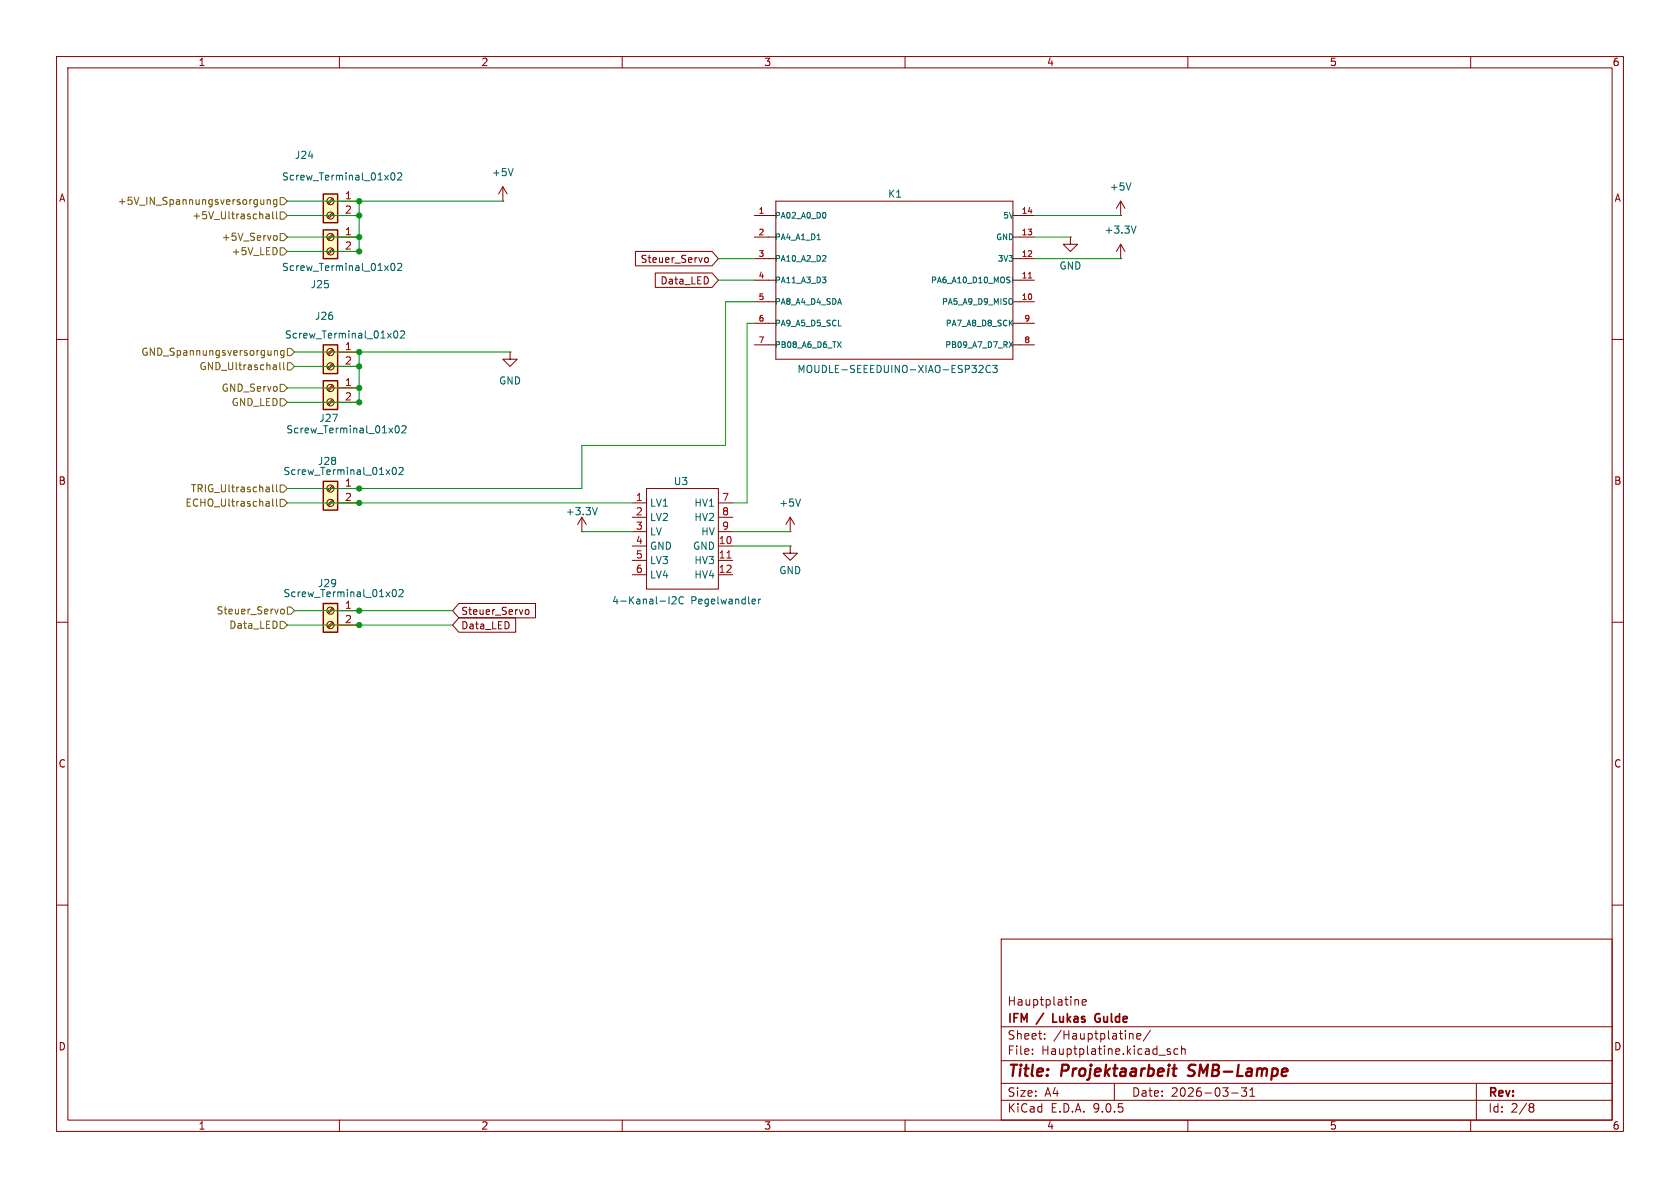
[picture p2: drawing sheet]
<svg xmlns="http://www.w3.org/2000/svg" width="297mm" height="210mm" viewBox="0 0 297 210" stroke-linecap="round" stroke-linejoin="round" font-family="sans-serif">
<g fill="none" stroke="#840000" stroke-width=".18">
<path d="M10 10h277v190h-277zM12 12h273v186h-273zM60 10v2M110 10v2M160 10v2M210 10v2M260 10v2M10 60h2M285 60h2M10 110h2M285 110h2M10 160h2"/>
<path d="M177 166h108v32h-108zM190.2 176.7h.3l.2 .2v.8M191.3 177.2l.7-.1v-.3l-.5-.1-.2 .2 .1 .7h.6M285 160h2M60 198v2M110 198v2M160 198v2M177 194.5h108M177 191.5h108M177 187.5h108M177 181.5h108M182.5 186.3v.1"/>
<path d="M182.5 185.5v.1M184.7 183.6v.1M184.7 182.8v.1M197 191.5v3M199.7 182.8h.5l.1 .9M201 183.2l.7-.1-.1-.3-.4-.1-.2 .2v.7h.6M203.4 182.1l-1.3 2M206.9 185.5l-.4-.1-.2 .2 .1 .2 .5 .2v.3h-.6M208.2 185.5l-.4-.1-.3 .3v.4l.2 .2h.5M208.9 185.5l.2-.1 .4 .1v.9M208.9 184.9v1.5M210 198v2"/>
<path d="M217.7 193.2h1.2M220.4 192.3l-.5 .6 .4 .1v.7l-.2 .1h-.4l-.2-.1M221 193.8h.8M221 192.7l.4-.4v1.5M260 198v2M261 191.5v6.5M270.6 195.1l.4 .1 .2 .2-.3 .3M270.6 195.7h.3M270.9 195.7l.2 .2 .1 .4-.2 .2-.4 .1"/>
</g>
<path d="M207.3 188.9h.7M207.6 188.2l-.2 1.7 .1 .2 .4 .1M210 190.1l.3 .1M210.3 188.4l-.1 .2v.4" fill="none" stroke="#840000" stroke-width=".4"/>
<path d="M186.1 179.2v1.5h.7M194.3 179.2a.75 .75 0 0 0-.8 .7 .75 .75 0 0 0 .7 .8l.2-.1M194.2 180h.3" fill="none" stroke="#840000" stroke-width=".3"/>
<path d="M57.1 85.1h2.6v5.1h-2.6z" fill="#ffffc2"/>
<path d="M57.1 85.1h2.6v5.1h-2.6z" fill="none" stroke="#840000" stroke-width=".25"/>
<g fill="none" stroke="#840000" stroke-width=".18">
<path d="M58.8 85.9l-.9 .8M58.8 88.4l-.9 .8M59 86l-.9 .9M59 88.6l-.9 .8M59.7 86.4h3.8M59.7 88.9h3.8"/>
<circle cx="58.4" cy="88.9" r=".63"/>
<circle cx="58.4" cy="86.4" r=".63"/>
</g>
<path d="M69.5 82.7l.1-.1a.68 .68 0 0 1 .5 .7 .68 .68 0 0 1-.5 .6 .84 .84 0 0 1-.1-1.2zM70.5 82.7l.5-.1 .3 .4-.8 .9h.8" fill="none" stroke="#006464" stroke-width=".18"/>
<path d="M57.1 67.3h2.6v5.1h-2.6z" fill="#ffffc2"/>
<path d="M57.1 67.3h2.6v5.1h-2.6z" fill="none" stroke="#840000" stroke-width=".25"/>
<g fill="none" stroke="#840000" stroke-width=".18">
<path d="M58.8 68.1l-.9 .8M58.8 70.6l-.9 .9M59 68.2l-.9 .9M59 70.8l-.9 .8M59.7 68.6h3.8M59.7 71.1h3.8M102.9 94h.1M102.9 91.4l-.8 1.3M102.9 91.4l.7 1.3M102.9 91.4v2.6"/>
<circle cx="58.4" cy="68.6" r=".63"/>
<circle cx="58.4" cy="71.1" r=".63"/>
</g>
<path d="M70 75.3h.1a.68 .68 0 0 1 .5 .6 .68 .68 0 0 1-.5 .6 .84 .84 0 0 1-.1-1.2zM71.1 75.4l.4-.1 .3 .3-.8 .9h.8M105.6 89.7l-.4 1.3" fill="none" stroke="#006464" stroke-width=".18"/>
<path d="M57.1 106.7h2.6v5.1h-2.6z" fill="#ffffc2"/>
<path d="M57.1 106.7h2.6v5.1h-2.6z" fill="none" stroke="#840000" stroke-width=".25"/>
<g fill="none" stroke="#840000" stroke-width=".18">
<path d="M58.8 107.4l-.9 .9M58.8 110l-.9 .8M59 107.6l-.9 .9M59 110.2l-.9 .8M59.7 108h3.8M59.7 110.5h3.8"/>
<circle cx="58.4" cy="110.5" r=".63"/>
<circle cx="58.4" cy="107.9" r=".63"/>
</g>
<path d="M69.5 104.3l.1-.1a.68 .68 0 0 1 .5 .6 .68 .68 0 0 1-.5 .7 .84 .84 0 0 1-.1-1.2zM70.5 104.3l.5-.1 .3 .4-.8 .9h.8" fill="none" stroke="#006464" stroke-width=".18"/>
<path d="M57.1 40.6h2.6v5.1h-2.6z" fill="#ffffc2"/>
<path d="M57.1 40.6h2.6v5.1h-2.6z" fill="none" stroke="#840000" stroke-width=".25"/>
<g fill="none" stroke="#840000" stroke-width=".18">
<path d="M58.8 41.4l-.9 .8M58.8 43.9l-.9 .9M59 41.6l-.9 .8M59 44.1l-.9 .9M59.7 41.9h3.8M59.7 44.5h3.8"/>
<circle cx="58.4" cy="44.4" r=".63"/>
<circle cx="58.4" cy="41.9" r=".63"/>
</g>
<path d="M69.3 46.6h.1a.68 .68 0 0 1 .4 .6 .68 .68 0 0 1-.4 .6 .84 .84 0 0 1-.1-1.2zM70.3 46.7l.5-.1 .2 .3-.8 .9h.8" fill="none" stroke="#006464" stroke-width=".18"/>
<path d="M57.1 34.3h2.6v5.1h-2.6z" fill="#ffffc2"/>
<path d="M57.1 34.3h2.6v5.1h-2.6z" fill="none" stroke="#840000" stroke-width=".25"/>
<g fill="none" stroke="#840000" stroke-width=".18">
<path d="M58.8 35.1l-.9 .8M58.8 37.6l-.9 .8M59 35.2l-.9 .9M59 37.8l-.9 .8M59.7 35.6h3.8M59.7 38.1h3.8"/>
<circle cx="58.4" cy="35.6" r=".63"/>
<circle cx="58.4" cy="38.1" r=".63"/>
</g>
<path d="M69.3 30.6h.1a.68 .68 0 0 1 .4 .6 .68 .68 0 0 1-.4 .6 .84 .84 0 0 1-.1-1.2zM70.3 30.7l.5-.1 .2 .3-.8 .9h.8" fill="none" stroke="#006464" stroke-width=".18"/>
<path d="M57.1 61h2.6v5h-2.6z" fill="#ffffc2"/>
<path d="M57.1 61h2.6v5h-2.6z" fill="none" stroke="#840000" stroke-width=".25"/>
<g fill="none" stroke="#840000" stroke-width=".18">
<path d="M88.9 35.6h.1M88.9 33l-.8 1.3M88.9 33l.8 1.3M88.9 33v2.6M133.3 38.1h3.9M137.2 35.6h41.9v27.9h-41.9zM179.1 38.1h3.8M198.1 38.1h.1M198.1 35.6l-.7 1.2M198.1 35.6l.8 1.2M198.1 35.6v2.5M112.3 44.4h13.6l1.1 1.3-1.1 1.3h-13.6z"/>
<path d="M115.8 48.3h10.1l1.1 1.2-1.1 1.3h-10.1zM124.6 45.7l.2-.2 .4 .2v.4l-.1 .2-.3 .1-.2-.1zM133.3 41.9h3.9M133.3 45.7h3.9M133.3 49.5h3.9M133.3 53.3h3.9M133.3 57.2h3.9M179.1 41.9h3.8M179.1 45.7h3.8M179.1 49.5h3.8M179.1 53.3h3.8M179.1 57.2h3.8"/>
<path d="M189.2 41.9v1.3h1.3l-1.3 1.3-1.2-1.3h1.2M189.2 41.9h.1M198.1 45.7h.1M198.1 43.2v2.5M198.1 43.2l-.7 1.3M198.1 43.2l.8 1.3M58.8 61.7l-.9 .9M58.8 64.3l-.9 .8M59 61.9l-.9 .8M59 64.4l-.9 .9M59.7 62.2h3.8M59.7 64.8h3.8"/>
<path d="M90.2 62.2v1.3h1.2l-1.2 1.3-1.3-1.3h1.3M90.2 62.2h.1M133.3 61h3.9M179.1 61h3.8M111.8 88.9h2.5M111.8 91.4h2.5M111.8 94h2.5M111.8 96.5h2.5M111.8 99.1h2.5M114.3 86.4h12.7v17.7h-12.7zM127 88.9h2.5M127 91.4h2.5"/>
<path d="M127 94h2.5M127 96.5h2.5M127 99.1h2.5M139.7 94h.1M139.7 96.5v1.3h1.3l-1.3 1.3-1.3-1.3h1.3M139.7 96.5h.1M139.7 91.4l-.8 1.3M139.7 91.4l.8 1.3M139.7 91.4v2.6M81.1 109.2h10.1v2.6h-10.1l-1.1-1.3zM81.1 106.7h13.6v2.5h-13.6l-1.1-1.2zM92.9 107.9l.2-.1 .4 .1v.5l-.1 .2h-.3l-.2-.1z"/>
<path d="M111.8 101.6h2.5M127 101.6h2.5"/>
<circle cx="58.4" cy="62.2" r=".63"/>
<circle cx="58.4" cy="64.8" r=".63"/>
</g>
<g fill="none" stroke="#006464" stroke-width=".18">
<path d="M90.7 29.8l-.4 1.3M145.9 37.6l.1 .3-.1 .6M199.9 32.3l-.4 1.3M200.8 39.9l-.4 1.3M69.8 58.6l.1-.1a.68 .68 0 0 1 .4 .6 .68 .68 0 0 1-.4 .7 .84 .84 0 0 1-.1-1.2zM70.8 58.6l.5-.1 .2 .4-.8 .9h.8M144.5 42.4h.5M145.4 49h.6l-.3 .4M145.8 45.2l.2 .2v.2l-.6 .6h.6M145.9 49.4l.1 .2-.1 .3M148.2 57.6h.5M179 52.9v.8"/>
<path d="M179 49v1M148 60.4l.7 1M148.7 60.4l-.7 1M173.1 64.6h.5l.2 .4-.8 .9h.8M175.1 64.7a.6 .6 0 0 0-.9 .4 .6 .6 0 0 0 .6 .8l.3-.2M175.5 64.6h.8l-.4 .5 .3 .1v.5l-.2 .2-.5-.2M178.4 60.4l.7 1M179.1 60.4l-.7 1M141.5 88.2l-.4 1.3M118.3 105.5v1.3M118.8 105.6l.5-.1 .2 .3-.7 1h.7M120.8 105.6a.6 .6 0 0 0-.8 .4 .6 .6 0 0 0 .6 .8l.2-.2"/>
<path d="M133.4 105.9l.2 .3-.6 .1M133.5 106.7l-.1 .1M134.1 105.9v.9M134.5 105.9l-.4 .2"/>
</g>
<path d="M181.8 49.1h.6M128.5 98.6h.7" fill="none" stroke="#a90000" stroke-width=".18"/>
<g fill="none" stroke="#725600" stroke-width=".18">
<path d="M46.1 35.3l.1 .8h.3l.1-.1M46.6 35.3v.8M47.1 37.9h.4l.1 .8M47.2 35.4l.2-.1 .3 .1 .1 .7M47.2 35.3v.8M47.6 38.1l-.4 .1-.2 .2 .2 .3 .4-.1M48.2 37.4v1.1l.2 .2M48.9 37.4v1.1l.2 .2M48.9 35.4l-.3-.1-.3 .2 .2 .6h.4M48.9 35.3v1l-.2 .3-.3-.1M49.5 37.5h.7l.6 .6-.6 .6h-.7zM49.5 34.9h.7l.6 .7-.6 .6h-.7z"/>
<path d="M48.5 41.7l.3-.1 .2 .3-.1 .5-.1 .1-.3-.1M49.5 41.3h.7l.6 .6-.6 .6h-.7zM49.5 43.8h.7l.6 .7-.6 .6h-.7zM48.5 62v.8M48.5 62.1l.2-.1h.3l.1 .8M48.8 64.6l.1 .7M48.9 65.3h-.1M48.9 64.8l-.1 .1M49.5 64.1v1.1l.2 .1M49.5 67.9h.7l.6 .7-.6 .6h-.7zM49.5 70.5h.7l.6 .6-.6 .7h-.7zM50.1 64.1v1.1l.2 .1"/>
<path d="M50.2 62h-.4l-.2 .2 .1 .5h.5M50.2 62v1l-.2 .2h-.3M50.8 61.6h.6l.7 .6-.7 .7h-.6zM50.8 64.1h.6l.7 .7-.7 .6h-.6zM47.4 88.6l.2 .2v.7M47.6 89.4l-.1 .1M47.6 88.9l-.1 .1M48.2 88.2v1.1l.2 .2M48.2 85.7v1.1l.2 .1M48.9 88.2v1.1l.2 .2M48.9 85.7v1.1l.2 .1M49.5 88.3h.7l.6 .6-.6 .6h-.7z"/>
<path d="M49.5 85.7h.7l.6 .7-.6 .6h-.7zM49.5 109.9h.7l.6 .6-.6 .6h-.7zM49.7 107.7h.3l.3 .2v.4l-.3 .2h-.3l-.1-.2zM50.8 107.3h.6l.7 .7-.7 .6h-.6z"/>
</g>
<g fill="none" stroke="#009600" stroke-width=".18">
<path d="M50.8 38.1h12.7M50.8 35.6h38.1M63.5 35.6v8.9h-12.7M182.9 38.1h15.2M50.8 41.9h12.7M127 49.5h6.3M127 45.7h6.3M133.3 57.2h-1.2v31.7h-2.6M133.3 53.3h-5v25.4h-25.4v7.7h-52.1M182.9 45.7h15.2M182.9 41.9h6.3M50.8 68.6h12.7"/>
<path d="M52.1 62.2h38.1M52.1 64.8h11.4M63.5 62.2v8.9h-12.7M50.8 88.9h61M102.9 94h8.9M129.5 94h10.2M129.5 96.5h10.2M50.8 110.5h29.2M52.1 108h27.9"/>
</g>
<g fill="#009600" stroke="#009600" stroke-width=".18">
<circle cx="63.5" cy="86.4" r=".46"/>
<circle cx="63.5" cy="88.9" r=".46"/>
<circle cx="63.5" cy="71.1" r=".46"/>
<circle cx="63.5" cy="110.5" r=".46"/>
<circle cx="63.5" cy="108" r=".46"/>
<circle cx="63.5" cy="62.2" r=".46"/>
<circle cx="63.5" cy="44.5" r=".46"/>
<circle cx="63.5" cy="35.6" r=".46"/>
<circle cx="63.5" cy="38.1" r=".46"/>
<circle cx="63.5" cy="41.9" r=".46"/>
<circle cx="63.5" cy="64.8" r=".46"/>
<circle cx="63.5" cy="68.6" r=".46"/>
</g>
<g font-size="2.8" fill="#840000">
<text x="178" y="190.9">Title:</text>
<text x="187.7" y="190.9">Projektaarbeit</text>
<text x="210.9" y="190.9">SMB-Lampe</text>
</g>
<g font-size="2.1" fill="#840000">
<text x="178" y="178">Hauptplatine</text>
<text x="178" y="184">Sheet:</text>
<text x="178" y="181.2">IFM</text>
<text x="183.5" y="181.2">/</text>
<text x="186.2" y="184">/Hauptplatine/</text>
<text x="186.8" y="181.2">Lukas</text>
<text x="194.9" y="181.2">Gulde</text>
<text x="178" y="186.7">File:</text>
<text x="184.1" y="186.7">Hauptplatine.kicad_sch</text>
<text x="178" y="196.9">KiCad</text>
<text x="178" y="194.1">Size:</text>
<text x="184.7" y="194.1">A4</text>
<text x="185.7" y="196.9">E.D.A.</text>
<text x="193.3" y="196.9">9.0.5</text>
<text x="200" y="194.1">Date:</text>
<text x="207" y="194.1">2026-03-31</text>
<text x="263" y="194.3">Rev:</text>
<text x="263" y="196.9">Id:</text>
<text x="267.1" y="196.9">2/8</text>
</g>
<g font-size="1.8" fill="#840000">
<text x="35" y="11.9">1</text>
<text x="85" y="11.9">2</text>
<text x="135" y="11.9">3</text>
<text x="185" y="11.9">4</text>
<text x="235" y="11.9">5</text>
<text x="285" y="11.9">6</text>
<text x="10.3" y="35.9">A</text>
<text x="285.3" y="35.9">A</text>
<text x="113.2" y="46.7">Steuer_Servo</text>
<text x="116.7" y="50.5">Data_LED</text>
<text x="10.3" y="85.9">B</text>
<text x="285.3" y="85.9">B</text>
<text x="81.4" y="111.4">Data_LED</text>
<text x="81.4" y="108.9">Steuer_Servo</text>
<text x="10.3" y="135.9">C</text>
<text x="285.3" y="135.9">C</text>
<text x="10.3" y="185.9">D</text>
<text x="285.3" y="185.9">D</text>
<text x="35" y="199.9">1</text>
<text x="85" y="199.9">2</text>
<text x="135" y="199.9">3</text>
<text x="185" y="199.9">4</text>
<text x="235" y="199.9">5</text>
<text x="285" y="199.9">6</text>
</g>
<g font-size="1.8" fill="#006464">
<text x="52" y="28.3">J24</text>
<text x="49.8" y="32.1">Screw_Terminal_01x02</text>
<text x="86.9" y="31.3">+5V</text>
<text x="156.9" y="35.2">K1</text>
<text x="196.1" y="33.9">+5V</text>
<text x="195.2" y="41.5">+3.3V</text>
<text x="187.2" y="47.9">GND</text>
<text x="49.8" y="48.1">Screw_Terminal_01x02</text>
<text x="54.8" y="51.2">J25</text>
<text x="55.6" y="56.7">J26</text>
<text x="50.3" y="60">Screw_Terminal_01x02</text>
<text x="88.1" y="68.2">GND</text>
<text x="140.9" y="66.1">MOUDLE-SEEEDUINO-XIAO-ESP32C3</text>
<text x="50.5" y="76.8">Screw_Terminal_01x02</text>
<text x="56.3" y="74.8">J27</text>
<text x="56.1" y="82.4">J28</text>
<text x="50" y="84.2">Screw_Terminal_01x02</text>
<text x="114.8" y="89.8">LV1</text>
<text x="119" y="86">U3</text>
<text x="122.7" y="89.8">HV1</text>
<text x="137.7" y="89.8">+5V</text>
<text x="99.9" y="91.3">+3.3V</text>
<text x="114.8" y="92.3">LV2</text>
<text x="114.8" y="94.8">LV</text>
<text x="122.7" y="92.3">HV2</text>
<text x="123.9" y="94.8">HV</text>
<text x="114.8" y="97.4">GND</text>
<text x="114.8" y="99.9">LV3</text>
<text x="122.4" y="97.4">GND</text>
<text x="122.7" y="99.9">HV3</text>
<text x="137.7" y="101.7">GND</text>
<text x="50" y="105.8">Screw_Terminal_01x02</text>
<text x="56.1" y="104">J29</text>
<text x="108.1" y="107">4-Kanal-I2C</text>
<text x="114.8" y="102.5">LV4</text>
<text x="122.1" y="107">Pegelwandler</text>
<text x="122.7" y="102.5">HV4</text>
</g>
<g font-size="1.8" fill="#a90000">
<text x="60.9" y="35.3">1</text>
<text x="60.9" y="41.7">1</text>
<text x="60.9" y="37.8">2</text>
<text x="60.9" y="44.2">2</text>
<text x="60.9" y="62">1</text>
<text x="60.9" y="64.5">2</text>
<text x="60.9" y="68.3">1</text>
<text x="60.9" y="70.9">2</text>
<text x="60.9" y="86.1">1</text>
<text x="60.9" y="88.6">2</text>
<text x="112.3" y="88.6">1</text>
<text x="127.6" y="88.6">7</text>
<text x="112.3" y="91.2">2</text>
<text x="112.3" y="93.7">3</text>
<text x="127.6" y="91.2">8</text>
<text x="127.6" y="93.7">9</text>
<text x="112.3" y="96.3">4</text>
<text x="112.3" y="98.8">5</text>
<text x="112.3" y="101.3">6</text>
<text x="127" y="96.3">10</text>
<text x="127" y="98.8">11</text>
<text x="127" y="101.3">12</text>
<text x="60.9" y="107.7">1</text>
<text x="60.9" y="110.2">2</text>
</g>
<g font-size="1.8" fill="#725600">
<text x="20.7" y="36.4">+5V_IN_Spannungsversorgung</text>
<text x="33.9" y="39">+5V_Ultraschall</text>
<text x="39.1" y="42.8">+5V_Servo</text>
<text x="40.9" y="45.3">+5V_LED</text>
<text x="24.9" y="63.1">GND_Spannungsversorgung</text>
<text x="35.2" y="65.6">GND_Ultraschall</text>
<text x="39.1" y="69.4">GND_Servo</text>
<text x="40.9" y="72">GND_LED</text>
<text x="32.7" y="89.8">ECHO_Ultraschall</text>
<text x="33.7" y="87.2">TRIG_Ultraschall</text>
<text x="38.2" y="108.8">Steuer_Servo</text>
<text x="40.4" y="111.4">Data_LED</text>
</g>
<g font-size="1.4" fill="#a90000">
<text x="134" y="37.8">1</text>
<text x="134" y="41.7">2</text>
<text x="180.5" y="37.8">14</text>
<text x="180.5" y="41.7">13</text>
<text x="134" y="45.5">3</text>
<text x="180.5" y="45.5">12</text>
<text x="134" y="49.3">4</text>
<text x="134" y="53.1">5</text>
<text x="180.5" y="49.3">11</text>
<text x="180.5" y="53.1">10</text>
<text x="134" y="56.9">6</text>
<text x="181" y="56.9">9</text>
<text x="134" y="60.7">7</text>
<text x="181" y="60.7">8</text>
</g>
<g font-size="1.4" fill="#006464">
<text x="136.9" y="38.8">PA02_A0_D0</text>
<text x="177.2" y="38.8">5V</text>
<text x="136.9" y="42.6">PA4_A1_D1</text>
<text x="136.9" y="46.5">PA10_A2_D2</text>
<text x="176" y="42.6">GND</text>
<text x="176.3" y="46.5">3V3</text>
<text x="136.9" y="50.3">PA11_A3_D3</text>
<text x="164.5" y="50.3">PA6_A10_D10_MOSI</text>
<text x="136.9" y="54.1">PA8_A4_D4_SDA</text>
<text x="136.9" y="57.9">PA9_A5_D5_SCL</text>
<text x="166.4" y="54.1">PA5_A9_D9_MISO</text>
<text x="167.1" y="57.9">PA7_A8_D8_SCK</text>
<text x="136.9" y="61.7">PB08_A6_D6_TX</text>
<text x="167" y="61.7">PB09_A7_D7_RX</text>
</g>
</svg>
